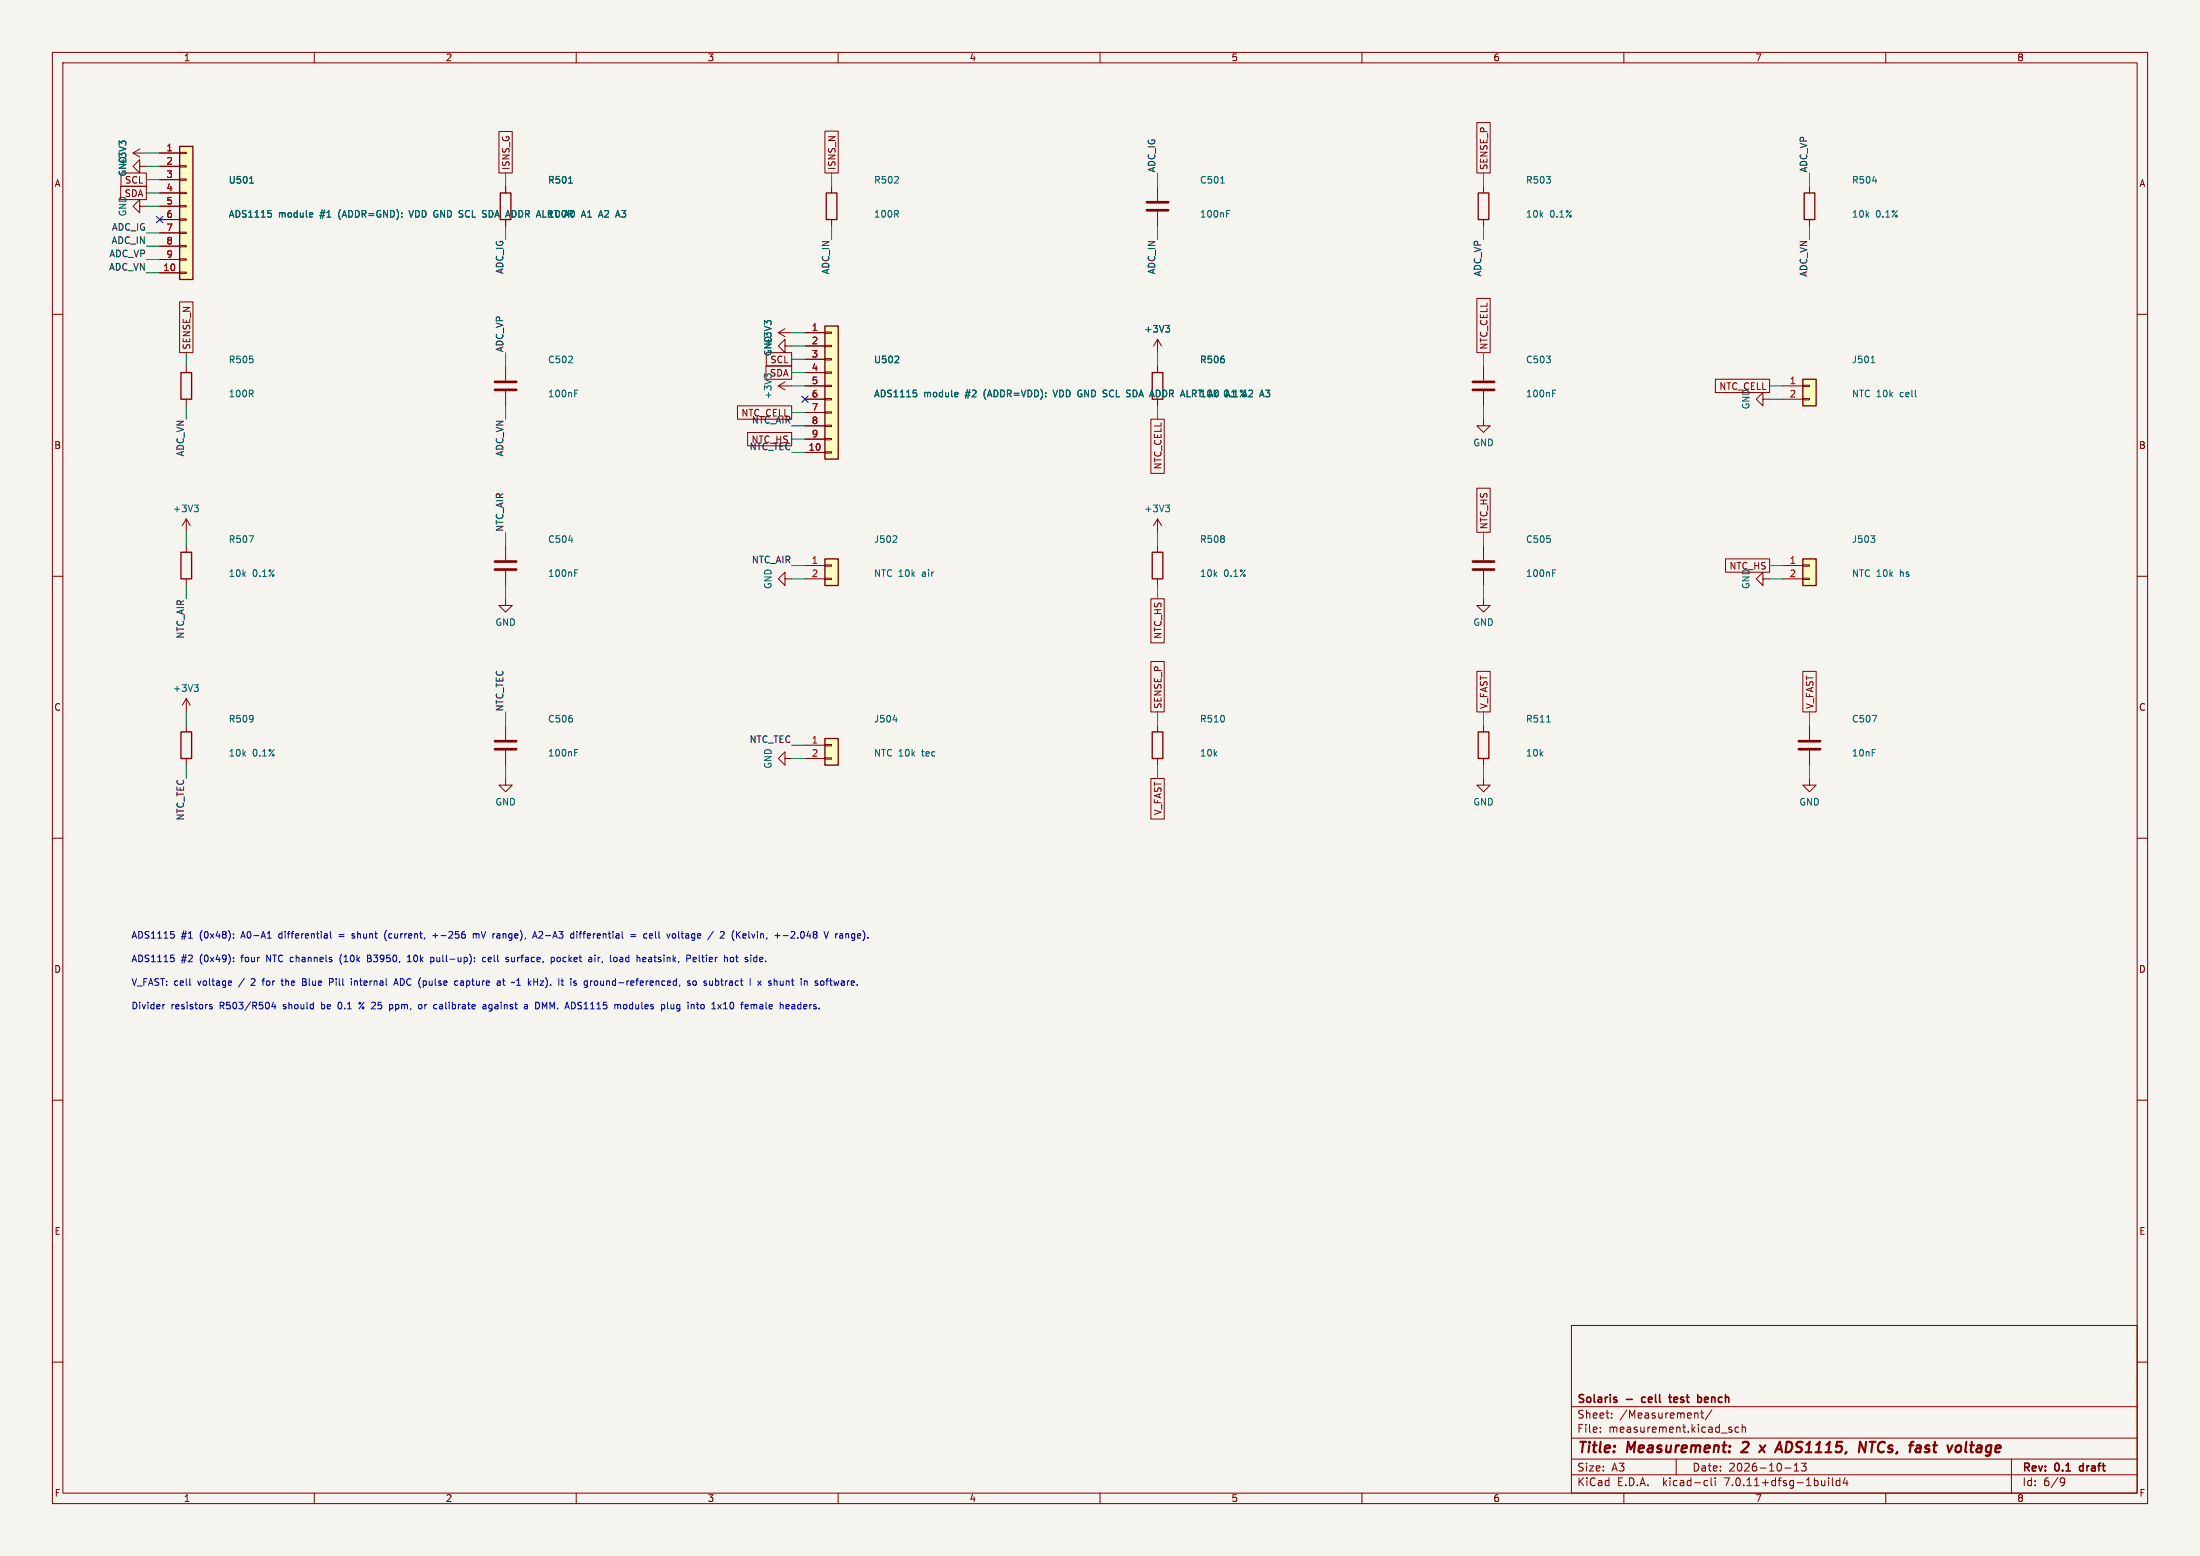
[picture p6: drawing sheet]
<svg xmlns="http://www.w3.org/2000/svg" width="420mm" height="297mm" viewBox="0 0 420 297" stroke-linecap="round" stroke-linejoin="round" font-family="sans-serif">
<path d="M0 0h420v297h-420z" fill="#f5f4ef" stroke="#f5f4ef" stroke-width=".19"/>
<g fill="none" stroke="#840000" stroke-width=".19">
<path d="M10 10h400v277h-400zM12 12h396v273h-396zM60 10v2M110 10v2M160 10v2M210 10v2M260 10v2M310 10v2M360 10v2M23 35.6h4.9v2.5h-4.9zM23.1 33h4.8v2.6h-4.8zM25.4 29.2h2.5"/>
<path d="M25.4 29.2l1.3 .8M26.7 39.4v-1.3l-1.3 1.3 1.3 1.2v-1.2h1.2M26.7 31.8v-1.3l-1.3 1.3 1.3 1.2v-1.2h1.2M26.7 28.4l-1.3 .8M30.5 29.2h3.8M30.5 31.8h3.8M30.5 34.3h3.8M30.5 36.8h3.8M30.5 39.4h3.8M34.3 39.2h1.3v.3h-1.3zM34.3 36.7h1.3v.3h-1.3zM34.3 34.2h1.3v.2h-1.3z"/>
<path d="M34.3 31.6h1.3v.3h-1.3zM34.3 29.1h1.3v.2h-1.3zM95.2 25.1h2.6v7.9h-2.6zM96.5 35.6v1.2M157.5 25h2.5v8h-2.5zM158.7 35.6v1.2M221 35.6v2.8M281.9 23.4h2.6v9.6h-2.6zM283.2 35.6v1.2M345.4 35.6v1.2M10 60h2M30.5 52.1h3.8"/>
<path d="M30.5 41.9h3.8M30.5 44.5h3.8M30.5 47h3.8M30.5 49.5h3.8M34.3 57.6h2.5v9.7h-2.5zM34.3 51.9h1.3v.3h-1.3zM34.3 49.4h1.3v.3h-1.3zM34.3 46.9h1.3v.2h-1.3zM34.3 44.3h1.3v.3h-1.3zM34.3 41.8h1.3v.2h-1.3zM96.5 41.9v1.3M158.7 41.9v1.3"/>
<path d="M221 40.4v2.8M281.9 57h2.6v10.3h-2.6zM283.2 41.9v1.3M345.4 41.9v1.3M408 60h2M35.6 69.9v1.2M35.6 76.2v1.3M96.5 69.9v2.7M96.5 74.7v2.8M140.8 77.5h10.3v2.5h-10.3zM146.2 69.8h4.9v2.6h-4.9zM146.3 67.3h4.8v2.6h-4.8z"/>
<path d="M148.6 63.5l1.3 .8M148.6 63.5h2.5M148.6 73.7h2.5M148.6 73.7l1.3 .7M149.9 66v-1.2l-1.3 1.2 1.3 1.3v-1.3h1.2M149.9 62.7l-1.3 .8M149.9 72.9l-1.3 .8M153.7 63.5h3.8M153.7 66h3.8M153.7 68.6h3.8M153.7 71.1h3.8M153.7 73.7h3.8"/>
<path d="M153.7 76.2h3.8M153.7 78.7h3.8M157.5 78.6h1.2v.3h-1.2zM157.5 76.1h1.2v.2h-1.2zM157.5 73.5h1.2v.3h-1.2zM157.5 71h1.2v.2h-1.2zM157.5 68.5h1.2v.2h-1.2zM157.5 65.9h1.2v.3h-1.2zM157.5 63.4h1.2v.2h-1.2zM221 64.8l-.8 1.2M221 64.8v2.5M221 69.9v1.2"/>
<path d="M221 76.2v1.3M221 64.8l.7 1.2M283.2 69.9v2.7M283.2 74.7v2.8M327.5 72.4h10.3v2.5h-10.3zM336.5 76.2v-1.3l-1.2 1.3 1.2 1.3v-1.3h1.3M340.4 73.7h3.8M340.4 76.2h3.8M344.2 76.1h1.2v.2h-1.2zM344.2 73.5h1.2v.3h-1.2zM35.6 99.1v2.5M35.6 99.1l-.8 1.2"/>
<path d="M35.6 99.1l.7 1.2M142.7 82.5h8.4v2.6h-8.4zM153.7 86.4h3.8M153.7 81.3h3.8M153.7 83.8h3.8M157.5 86.2h1.2v.3h-1.2zM157.5 83.7h1.2v.2h-1.2zM157.5 81.2h1.2v.2h-1.2zM219.7 80h2.6v10.4h-2.6zM221 99.1v2.5M221 99.1l-.8 1.2M221 99.1l.7 1.2"/>
<path d="M281.9 93.2h2.6v8.4h-2.6zM283.2 80v1.3h1.3l-1.3 1.3-1.3-1.3h1.3M10 110h2M35.6 104.1v1.3M35.6 110.5v1.3M96.5 114.3v1.3h1.3l-1.3 1.2-1.3-1.2h1.3M96.5 104.1v2.8M96.5 109v2.8M149.9 110.5v-1.3l-1.3 1.3 1.3 1.3v-1.3h1.2M153.7 108h3.8M153.7 110.5h3.8M157.5 110.4h1.2v.2h-1.2z"/>
<path d="M157.5 107.8h1.2v.3h-1.2zM219.7 114.3h2.6v8.4h-2.6zM221 104.1v1.3M221 110.5v1.3M283.2 114.3v1.3h1.3l-1.3 1.2-1.3-1.2h1.3M283.2 104.1v2.8M283.2 109v2.8M329.4 106.7h8.4v2.5h-8.4zM336.5 110.5v-1.3l-1.2 1.3 1.2 1.3v-1.3h1.3M340.4 108h3.8M340.4 110.5h3.8M344.2 110.4h1.2v.2h-1.2z"/>
<path d="M344.2 107.8h1.2v.3h-1.2zM408 110h2M35.6 133.4l-.8 1.2M35.6 133.4v2.5M35.6 138.4v1.3M35.6 133.4l.7 1.2M96.5 138.4v2.8M219.7 126.3h2.6v9.6h-2.6zM221 138.4v1.3M281.9 128.1h2.6v7.8h-2.6zM283.2 138.4v1.3M344.2 128.1h2.5v7.8h-2.5z"/>
<path d="M345.4 138.4v2.8M10 160h2M35.6 144.8v1.3M96.5 148.6v1.3h1.3l-1.3 1.2-1.3-1.2h1.3M96.5 143.3v2.8M149.9 144.8v-1.3l-1.3 1.3 1.3 1.3v-1.3h1.2M153.7 142.2h3.8M153.7 144.8h3.8M157.5 144.7h1.2v.2h-1.2zM157.5 142.1h1.2v.3h-1.2zM219.7 148.6h2.6v7.7h-2.6zM221 144.8v1.3"/>
<path d="M283.2 148.6v1.3h1.3l-1.3 1.2-1.3-1.2h1.3M283.2 144.8v1.3M345.4 148.6v1.3h1.3l-1.3 1.2-1.2-1.2h1.2M345.4 143.3v2.8M408 160h2M10 210h2M408 210h2M10 260h2M300 253h108v32h-108zM408 260h2M300 278.5h108M300 274.5h108"/>
<path d="M300 268.5h108M305.5 273.2v.2M305.5 272.5v.1M307.7 270.5v.2M307.7 269.8v.1M320 278.5v3M323.7 269.7l.4 .1 .1 .1v.8M324.7 269.7h.5M324.9 269.2v1.3l.3 .2M326.8 269.1l-1.3 1.9M330.2 272.9l.4 .1 .1 .2-.3 .2h-.2M330.2 272.4l.4 .1"/>
<path d="M331.9 272.5l-.4-.1-.3 .3 .2 .6h.5M332.6 272.5l.2-.1 .4 .1v.9M332.6 271.9v1.5M342.5 279.7l.4-.4v1.5M344.8 279.3l-.5 .6 .4 .1v.6l-.2 .2-.6-.2M384 278.5v6.5M60 285v2M110 285v2M160 285v2M210 285v2M260 285v2M300 281.5h108"/>
<path d="M310 285v2M325.6 282.6l.4 .1M326 283.5l-.4 .1M326.7 282.1v1.3l.2 .2M327.4 282.1v.1M327.4 282.6v1M340.7 280.2h1.2M342.5 280.8h.9M349.1 282.1v.1M349.1 282.6v1M349.8 282.1v1.3l.2 .2M351.2 282.7l-.4-.1-.3 .3 .2 .6h.5"/>
<path d="M351.2 282.1v1.5M352.2 282l-.3 1.1h.9M352.6 282.6v1M360 285v2M393.6 282.1l.5 .1a.99 .99 0 0 1-.4 1.4h-.3M394.2 282.7l-.3 .3h-.3"/>
</g>
<path d="M308.5 267.2l.2 .2-.2 .3M308.5 266.7l.1 .1M313.5 266.8v.7M318.5 266.7h.6M318.8 266.2v1.3l.3 .2M324.3 266.7l.4 .1 .1 .2v.5l-.5 .2M397 279.9v.7" fill="none" stroke="#840000" stroke-width=".3"/>
<path d="M333.7 276.1l-1.3 1.1h1.2M336 275.9l.9 1.3M337 275.9l-1.2 1.3M338.9 277.2l.9-2 .4 2M355.1 275.2l.9 2 .3-2M356.9 275.2h1.2M357.5 275.2l-.3 2M367.4 277.1l.6 .1M368.2 275.9l-.5 .1-.1 .2v.2l.5 .1M375.4 275.2l-.2 1.7 .2 .3" fill="none" stroke="#840000" stroke-width=".4"/>
<g fill="none" stroke="#006464" stroke-width=".19">
<path d="M23.2 27.3l-.5-.4v.8M23.2 27.2l.3-.3h.3l.2 .3M47.7 35h.7M108.6 35h.7M233 35h.7M357.5 34.5h.8M51.2 40.2h.6M51.6 40.7l.2 .2v.3l-.2 .3M59.3 40.6l.3 .1 .1 .2-.6 .1M59.6 41.4l-.3 .1M78.1 40.2l.4 1.3M112.2 41.5h.7"/>
<path d="M112.4 40.4l-.2 .1M115.9 40.2l-.4 .1M116.1 40.7l-.7 .8h.8M118.7 40.2h.7l-.4 .5 .4 .1v.4l-.2 .3h-.4M234.2 40.8h.4M234.2 40.2h.6M109.7 74.5h.6M109.7 75.1h.4M146.4 61.6l-.5-.4v.8M146.4 71.8l-.5-.4v.7M146.4 61.4l.3-.2h.3l.2 .2M170.8 69.2h.8"/>
<path d="M171.5 68.1v.4M174.4 74.5h.6M174.8 75l.2 .2v.3l-.2 .2M182.5 74.9l.3 .1 .1 .2-.6 .1M182.8 75.7h-.3M201 74.5l.5 1.2M222.5 62.1h.8l-.4 .5M223 62.6l.3 .2v.3l-.3 .3M238.9 74.5l-.5 .1M239.1 75l-.8 .7h.8M241.6 74.5h.8l-.4 .5 .3 .1 .1 .4-.2 .2h-.4M296.4 74.5h.6"/>
<path d="M296.4 75.1h.4M357.2 69.2h.7M37.1 96.4h.8l-.5 .5M37.6 96.9l.3 .2v.3l-.3 .3M222.5 96.4h.8l-.4 .5M223 96.9l.3 .2v.3l-.3 .3M47.5 102.3h.9l-.6 1.2M108.6 103.1h.7M109.7 109.4h.4M109.7 108.8h.6M171.1 102.3l.1 .2v.3l-.8 .7h.8M296.4 109.4h.4"/>
<path d="M296.4 108.8h.6M357.1 102.3h.8l-.4 .4M357.8 102.8l.1 .2-.1 .5M37.1 130.7h.8l-.5 .5M37.6 131.2l.3 .2v.3l-.3 .3M170.5 137.4h.8M295.3 137.8h.7M357.4 136.5h.9l-.6 1.3M109.7 143.7h.4M109.7 143h.6"/>
</g>
<g fill="none" stroke="#840000" stroke-width=".25">
<path d="M34.3 27.9h2.5v25.4h-2.5zM95.5 36.8h2v5.1h-2zM157.7 36.8h2.1v5.1h-2.1zM282.2 36.8h2v5.1h-2zM344.4 36.8h2.1v5.1h-2.1zM34.5 71.1h2.1v5.1h-2.1zM157.5 62.2h2.5v25.4h-2.5zM220 71.1h2v5.1h-2zM344.2 72.4h2.5v5.1h-2.5zM34.5 105.4h2.1v5.1h-2.1zM157.5 106.7h2.5v5.1h-2.5zM220 105.4h2v5.1h-2z"/>
<path d="M344.2 106.7h2.5v5.1h-2.5zM34.5 139.7h2.1v5.1h-2.1zM220 139.7h2v5.1h-2zM282.2 139.7h2v5.1h-2zM157.5 141h2.5v5.1h-2.5z"/>
</g>
<g fill="#ffffc2" stroke="#ffffc2" stroke-width=".19">
<path d="M157.5 62.2h2.5v25.4h-2.5z"/>
<path d="M34.3 27.9h2.5v25.4h-2.5z"/>
<path d="M344.2 106.7h2.5v5.1h-2.5z"/>
<path d="M344.2 72.4h2.5v5.1h-2.5z"/>
<path d="M157.5 106.7h2.5v5.1h-2.5z"/>
<path d="M157.5 141h2.5v5.1h-2.5z"/>
</g>
<g fill="none" stroke="#840000" stroke-width=".51">
<path d="M218.9 38.6h4.1M218.9 40.1h4.1M94.5 74.4h4.1M94.5 72.9h4.1M281.2 74.4h4M281.2 72.9h4M94.5 108.7h4.1M94.5 107.2h4.1M281.2 108.7h4M281.2 107.2h4M94.5 143h4.1M94.5 141.5h4.1"/>
<path d="M343.4 143h4.1M343.4 141.5h4.1"/>
</g>
<g fill="none" stroke="#0000c2" stroke-width=".19">
<path d="M32.6 177.8h.6M33 178.3l.3 .2v.3l-.3 .3M44.6 179v.1M44.6 178.3v.1M51 179.1h.8M62.3 178.2l.2 .2v.7M62.5 179l-.4 .1M62.5 178.5l-.4 .1M63.1 177.8v1.1l.2 .2M64.7 178.4h1M64.7 178.8h1M67.2 179l.4 .1"/>
<path d="M67.6 178.2l-.4 .2 .1 .2h.3M73.8 177.6a1.46 1.46 0 0 0 0 2M82.6 178.6h1M83.1 178.1v1M90.4 178.3l.3-.1 .2 .2M90.4 178.2v.9M90.9 178.4v.7M91.4 178.3l-.3-.1-.2 .2M95 179.1h.3M95 178.6h.3M95 178.2h.3M101.7 179.1l.4-1.3 .4 1.3"/>
<path d="M101.8 178.7h.6M103.4 177.8l-.5 .1M103.5 178.3l-.7 .8h.8M109 179h.5M109 178.3h.5M109.5 177.8v1.3M110.1 177.8v.1M110.1 178.2v.9M120.4 178.4h1M120.4 178.8h1M124.2 178.2l.3 .1 .1 .2-.6 .1M124.5 179l-.3 .1"/>
<path d="M128.5 178.3l.3-.1 .2 .3-.1 .5h-.4M138.2 178.3l-.7 .8h.8M140.1 177.7a1.49 1.49 0 0 0 0 1.8M142 178.2l.4 .1v.2l-.6 .1M142.4 179l-.4 .1M149.5 178.6h1M158.1 177.8l-.4 1.3M159.5 178.2v.9M159.9 178.2l-.4 .3M160.7 178.2l-.4 .1M160.7 178.6h-.3l-.1 .2v.2l.4 .1M31.5 191.7l-.4 .3"/>
<path d="M32.6 182.3h.6M33 182.8l.3 .2v.3l-.3 .3M36.3 188l.1 .1M40.5 191.8l-.3-.1-.2 .2v.2l.5 .1v.3h-.5M44 187.2l.2 .3-.6 .1M44.2 188l-.2 .1M44.6 182.8v.1M44.6 183.5v.1M50 187.2h.5M50.3 186.9l-.1 1.2M52.2 191.2l-.3 .9h.8M52.5 191.7v.9"/>
<path d="M53.6 187.2h.5M53.8 186.8v1.1l.3 .2M57.8 187.4h.4M58.2 187.4l.2 .1M58.3 186.9l-.5-.1v1.3l.6-.1M58.3 187.3l-.1 .1M62.9 187.5l.6-.1 .1-.2v-.3l-.7-.1v1.3M64.7 191.4l-.2 .4 .2 .7M65.3 182.1a1.46 1.46 0 0 0 0 2M67.1 186.8v.1M67.1 187.2v.9M67.7 187.2v.9"/>
<path d="M68 187.2l-.3 .1M69.5 191.3l-1 1.3M70.2 182.9h.4M70.6 182.9l.2 .1M70.7 182.4l-.5-.1v1.3l.6-.1M70.7 182.8l-.1 .1M74.5 191.7h.3l.2 .3-.1 .5-.4 .1M75.2 188.1l.4-1.3 .4 1.3M75.3 187.7h.6M77.8 183.6h.7M77.8 182.7l.3-.4v1.3M80 191.8l.3-.1 .3 .3-.2 .5-.3 .1-.1-.1"/>
<path d="M82.4 182.7h.2l.3 .3-.1 .5-.4 .1M83.9 192.1v.4M87 187.2l.4 .1M87.4 188l-.4 .1M87.9 187.3h.5M88.4 187.6h-.3l-.2 .2v.2l.5 .1M90.6 183.5v.1M90.6 182.8v.1M92.2 191.8h.5l.1 .8M92.7 182.8l-.4-.1-.2 .3 .1 .5h.5M92.8 192l-.5 .1-.1 .2 .1 .3 .5-.1M93.3 182.8v.7"/>
<path d="M93.4 192.9l.3 .1M93.6 191.7l-.3 .3v.3l.3 .3M93.8 183l-.6 .1M95.3 187.2l.2 .2v.7M95.5 188l-.4 .1M95.5 187.5l-.4 .1M95.9 187.2h.5M96.1 186.8v1.1l.3 .2M96.9 183.1l.2 .2-.2 .3M96.9 182.7l.2 .1M97.7 182.7v.7l.3 .2M98.6 188.1h.8"/>
<path d="M100.3 191.7l.4 .2v.7M100.7 192.5l-.4 .1M100.7 192l-.4 .1M101.9 187.4h.7M102.6 186.8v1.3M102.9 191.5l-.6-.2v1.3M104.4 191.3l-.4 .9-.5-.9v1.3M105.2 182.8l.4-.1 .2 .3-.1 .5h-.5M106.9 182.8l-.3-.1-.3 .3 .1 .5 .2 .1 .3-.1M109 186.8v.1M109 187.2v.9M111.6 187.3v.7"/>
<path d="M113.6 182.3v.1M113.6 182.7v.9M113.7 187.2l.3 .1 .1 .2v.5l-.4 .1M117.6 182.7l.2 .3v.3l-.2 .3M118.7 182.7l-.3 .1M118.8 183.1h-.3l-.2 .2 .1 .2 .4 .1M119.6 191.8l-.3-.1-.3 .3 .1 .5 .2 .1 .3-.1M122.8 183.5h.5M122.8 182.8l.3-.1 .2 .3-.6 .1M127.4 191.3v1.1l.2 .2M128.1 191.7l.1 .8 .3 .1 .1-.1M131.7 187.3l-.3-.1-.2 .2 .1 .2 .4 .1v.3h-.5"/>
<path d="M131.8 182.4v.4M132.3 183.1l.6-.1v-.2l-.4-.1-.2 .2 .1 .6h.5M132.4 187.3l.3-.1 .2 .3v.3l-.2 .3-.3-.1-.1-.2zM132.9 191.7h.5M133.1 191.3v1.1l.3 .2M133.5 182.3v1.2M134 191.7l-.2 .3v.3l.2 .3M136.6 186.8v1.3M137.2 187.3v.7M138.1 192.6h.8M138.1 191.7l.4-.4v1.3M139.5 182.8l.3-.1 .3 .3-.1 .5-.2 .1-.3-.1"/>
<path d="M140.4 182.7h.5M140.6 182.3v1.1l.3 .2M143.6 191.7l.3 .2M143.9 191.9l.2-.2 .4 .2M143.9 191.9v.7M144.4 182.7l.1 .1M144.5 182.3v1.3M144.5 183.5l-.1 .1M144.7 187.2l.6 .9M145.3 187.2l-.6 .9M148 187.2l.3 .1M150.3 187.2l.3 .1"/>
<path d="M151.2 191.8h.5v.8M151.7 192l-.4 .1-.2 .2 .2 .3 .4-.1M155.8 187.2l.3 .1M155.8 187.6l.3 .1 .1 .2-.5 .2M157.1 187.2l-.3 .1-.2 .2 .1 .5 .4 .1M159.2 187.2l.2 .9 .3-.6 .2 .6"/>
<circle cx="68.7" cy="191.5" r=".18"/>
</g>
<g fill="none" stroke="#009600" stroke-width=".19">
<path d="M27.9 31.8h2.6M27.9 36.8h2.6M27.9 34.3h2.6M27.9 29.2h2.6M27.9 39.4h2.6M96.5 33v2.6M158.7 33v2.6M221 33v2.6M283.2 33v2.6M345.4 33v2.6M27.9 44.5h2.6M27.9 49.5h2.6"/>
<path d="M27.9 52.1h2.6M27.9 47h2.6M96.5 43.2v2.5M158.7 43.2v2.5M221 43.2v2.5M283.2 43.2v2.5M345.4 43.2v2.5M35.6 67.3v2.6M35.6 77.5v2.5M96.5 67.3v2.6M96.5 77.5v2.5M151.1 73.7h2.6"/>
<path d="M151.1 63.5h2.6M151.1 78.7h2.6M151.1 71.1h2.6M151.1 68.6h2.6M151.1 66h2.6M221 67.3v2.6M221 77.5v2.5M283.2 67.3v2.6M283.2 77.5v2.5M337.8 73.7h2.6M337.8 76.2h2.6M151.1 83.8h2.6"/>
<path d="M151.1 81.3h2.6M151.1 86.4h2.6M35.6 101.6v2.5M35.6 111.8v2.5M96.5 101.6v2.5M96.5 111.8v2.5M151.1 110.5h2.6M151.1 108h2.6M221 101.6v2.5M221 111.8v2.5M283.2 101.6v2.5M283.2 111.8v2.5"/>
<path d="M337.8 110.5h2.6M337.8 108h2.6M35.6 135.9v2.5M96.5 135.9v2.5M221 135.9v2.5M283.2 135.9v2.5M345.4 135.9v2.5M35.6 146.1v2.5M96.5 146.1v2.5M151.1 144.8h2.6M151.1 142.2h2.6M221 146.1v2.5"/>
<path d="M283.2 146.1v2.5M345.4 146.1v2.5"/>
</g>
<path d="M29.9 41.3l1.2 1.2M31.1 41.3l-1.2 1.2M153.1 75.6l1.2 1.2M154.3 75.6l-1.2 1.2" fill="none" stroke="#000084" stroke-width=".19"/>
<g font-size="2.8" fill="#840000">
<text x="301" y="277.9">Title:</text>
<text x="310.6" y="277.9">Measurement:</text>
<text x="333.4" y="277.9">2</text>
<text x="337.7" y="277.9">x</text>
<text x="341.6" y="277.9">ADS1115,</text>
<text x="358.1" y="277.9">NTCs,</text>
<text x="368.6" y="277.9">fast</text>
<text x="376.7" y="277.9">voltage</text>
</g>
<g font-size="2.1" fill="#840000">
<text x="301" y="268.2">Solaris</text>
<text x="310.5" y="268.2">-</text>
<text x="314.1" y="268.2">cell</text>
<text x="320" y="268.2">test</text>
<text x="326" y="268.2">bench</text>
<text x="301" y="273.7">File:</text>
<text x="301" y="271">Sheet:</text>
<text x="307.1" y="273.7">measurement.kicad_sch</text>
<text x="309.2" y="271">/Measurement/</text>
<text x="301" y="281.1">Size:</text>
<text x="307.6" y="281.1">A3</text>
<text x="323" y="281.1">Date:</text>
<text x="330" y="281.1">2026-10-13</text>
<text x="386" y="281.3">Rev:</text>
<text x="392.4" y="281.3">0.1</text>
<text x="397.7" y="281.3">draft</text>
<text x="301" y="283.9">KiCad</text>
<text x="308.7" y="283.9">E.D.A.</text>
<text x="317.6" y="283.9">kicad-cli</text>
<text x="329.5" y="283.9">7.0.11+dfsg-1build4</text>
<text x="386" y="283.9">Id:</text>
<text x="390.1" y="283.9">6/9</text>
</g>
<g font-size="1.8" fill="#840000">
<text x="35" y="11.9">1</text>
<text x="85" y="11.9">2</text>
<text x="135" y="11.9">3</text>
<text x="185" y="11.9">4</text>
<text x="235" y="11.9">5</text>
<text x="285" y="11.9">6</text>
<text x="335" y="11.9">7</text>
<text x="385" y="11.9">8</text>
<text x="10.3" y="35.9">A</text>
<text x="97.5" y="32.5" transform="rotate(-90 97.5 32.5)">ISNS_G</text>
<text x="159.7" y="32.5" transform="rotate(-90 159.7 32.5)">ISNS_N</text>
<text x="284.2" y="32.5" transform="rotate(-90 284.2 32.5)">SENSE_P</text>
<text x="408.3" y="35.9">A</text>
<text x="23.7" y="37.8">SDA</text>
<text x="36.5" y="66.8" transform="rotate(-90 36.5 66.8)">SENSE_N</text>
<text x="284.2" y="66.8" transform="rotate(-90 284.2 66.8)">NTC_CELL</text>
<text x="146.9" y="72.1">SDA</text>
<text x="328.1" y="74.6">NTC_CELL</text>
<text x="141.4" y="79.7">NTC_CELL</text>
<text x="334.2" y="78.2" transform="rotate(-90 334.2 78.2)">GND</text>
<text x="10.3" y="85.9">B</text>
<text x="221.9" y="89.7" transform="rotate(-90 221.9 89.7)">NTC_CELL</text>
<text x="408.2" y="85.9">B</text>
<text x="284.2" y="101.1" transform="rotate(-90 284.2 101.1)">NTC_HS</text>
<text x="330.1" y="108.9">NTC_HS</text>
<text x="334.2" y="112.5" transform="rotate(-90 334.2 112.5)">GND</text>
<text x="221.9" y="122.1" transform="rotate(-90 221.9 122.1)">NTC_HS</text>
<text x="10.3" y="135.9">C</text>
<text x="221.9" y="135.4" transform="rotate(-90 221.9 135.4)">SENSE_P</text>
<text x="284.2" y="135.4" transform="rotate(-90 284.2 135.4)">V_FAST</text>
<text x="346.4" y="135.4" transform="rotate(-90 346.4 135.4)">V_FAST</text>
<text x="408.2" y="135.9">C</text>
<text x="221.9" y="155.7" transform="rotate(-90 221.9 155.7)">V_FAST</text>
<text x="10.3" y="185.9">D</text>
<text x="408.2" y="185.9">D</text>
<text x="10.3" y="235.9">E</text>
<text x="408.3" y="235.9">E</text>
<text x="10.3" y="285.9">F</text>
<text x="35" y="286.9">1</text>
<text x="85" y="286.9">2</text>
<text x="135" y="286.9">3</text>
<text x="185" y="286.9">4</text>
<text x="235" y="286.9">5</text>
<text x="285" y="286.9">6</text>
<text x="335" y="286.9">7</text>
<text x="385" y="286.9">8</text>
<text x="408.3" y="285.9">F</text>
</g>
<g font-size="1.8" fill="#a90000">
<text x="31.7" y="29">1</text>
<text x="31.7" y="31.5">2</text>
<text x="31.7" y="34">3</text>
<text x="31.7" y="36.6">4</text>
<text x="31.7" y="39.1">5</text>
<text x="31.7" y="41.7">6</text>
<text x="31.7" y="44.2">7</text>
<text x="31.7" y="46.7">8</text>
<text x="31.1" y="51.8">10</text>
<text x="31.7" y="49.3">9</text>
<text x="154.9" y="63.2">1</text>
<text x="154.9" y="65.8">2</text>
<text x="154.9" y="68.3">3</text>
<text x="154.9" y="70.9">4</text>
<text x="154.9" y="73.4">5</text>
<text x="154.9" y="75.9">6</text>
<text x="341.6" y="73.4">1</text>
<text x="341.6" y="75.9">2</text>
<text x="154.9" y="78.5">7</text>
<text x="154.9" y="81">8</text>
<text x="154.9" y="83.6">9</text>
<text x="154.3" y="86.1">10</text>
<text x="154.9" y="107.7">1</text>
<text x="341.6" y="107.7">1</text>
<text x="154.9" y="110.2">2</text>
<text x="341.6" y="110.2">2</text>
<text x="154.9" y="142">1</text>
<text x="154.9" y="144.5">2</text>
</g>
<g font-size="1.8" fill="#006464">
<text x="23.8" y="35.2">SCL</text>
<text x="24.3" y="33.8" transform="rotate(-90 24.3 33.8)">GND</text>
<text x="24.3" y="31.9" transform="rotate(-90 24.3 31.9)">+3V3</text>
<text x="43.6" y="35.2">U501</text>
<text x="104.5" y="35.2">R501</text>
<text x="166.8" y="35.2">R502</text>
<text x="229" y="35.2">C501</text>
<text x="291.2" y="35.2">R503</text>
<text x="353.4" y="35.2">R504</text>
<text x="24.3" y="41.4" transform="rotate(-90 24.3 41.4)">GND</text>
<text x="43.6" y="41.7">ADS1115</text>
<text x="53.1" y="41.7">module</text>
<text x="61.2" y="41.7">#1</text>
<text x="64.9" y="41.7">(ADDR=GND):</text>
<text x="78.7" y="41.7">VDD GND SCL SDA</text>
<text x="97.9" y="41.7">ADDR ALRT</text>
<text x="104.5" y="41.7">100R A0</text>
<text x="113" y="41.7">A1</text>
<text x="116.5" y="41.7">A2</text>
<text x="166.8" y="41.7">100R</text>
<text x="229" y="41.7">100nF</text>
<text x="291.2" y="41.7">10k</text>
<text x="295.8" y="41.7">0.1%</text>
<text x="353.4" y="41.7">10k</text>
<text x="358.1" y="41.7">0.1%</text>
<text x="218.3" y="63.7">+3V3</text>
<text x="43.6" y="69.5">R505</text>
<text x="104.5" y="69.5">C502</text>
<text x="146.9" y="69.5">SCL</text>
<text x="147.5" y="68.1" transform="rotate(-90 147.5 68.1)">GND</text>
<text x="147.5" y="66.1" transform="rotate(-90 147.5 66.1)">+3V3</text>
<text x="166.8" y="69.5">U502</text>
<text x="229" y="69.5">R506</text>
<text x="291.2" y="69.5">C503</text>
<text x="353.4" y="69.5">J501</text>
<text x="43.6" y="76">100R</text>
<text x="104.5" y="76">100nF</text>
<text x="147.5" y="76.3" transform="rotate(-90 147.5 76.3)">+3V3</text>
<text x="166.8" y="76">ADS1115</text>
<text x="176.3" y="76">module</text>
<text x="184.4" y="76">#2</text>
<text x="188.1" y="76">(ADDR=VDD):</text>
<text x="201.6" y="76">VDD GND SCL SDA</text>
<text x="220.9" y="76">ADDR ALRT</text>
<text x="229" y="76">10k A0</text>
<text x="233.6" y="76">0.1%</text>
<text x="235.9" y="76">A1</text>
<text x="239.4" y="76">A2</text>
<text x="291.2" y="76">100nF</text>
<text x="353.4" y="76">NTC 10k</text>
<text x="362.8" y="76">cell</text>
<text x="281.2" y="85.4">GND</text>
<text x="32.9" y="98">+3V3</text>
<text x="218.3" y="98">+3V3</text>
<text x="43.6" y="103.8">R507</text>
<text x="104.5" y="103.8">C504</text>
<text x="166.8" y="103.8">J502</text>
<text x="229" y="103.8">R508</text>
<text x="291.2" y="103.8">C505</text>
<text x="353.4" y="103.8">J503</text>
<text x="43.6" y="110.3">10k</text>
<text x="48.2" y="110.3">0.1%</text>
<text x="104.5" y="110.3">100nF</text>
<text x="147.5" y="112.5" transform="rotate(-90 147.5 112.5)">GND</text>
<text x="166.8" y="110.3">NTC 10k</text>
<text x="176.1" y="110.3">air</text>
<text x="229" y="110.3">10k</text>
<text x="233.6" y="110.3">0.1%</text>
<text x="291.2" y="110.3">100nF</text>
<text x="353.4" y="110.3">NTC 10k</text>
<text x="362.8" y="110.3">hs</text>
<text x="94.5" y="119.7">GND</text>
<text x="281.2" y="119.7">GND</text>
<text x="32.9" y="132.3">+3V3</text>
<text x="43.6" y="138.1">R509</text>
<text x="104.5" y="138.1">C506</text>
<text x="166.8" y="138.1">J504</text>
<text x="229" y="138.1">R510</text>
<text x="291.2" y="138.1">R511</text>
<text x="353.4" y="138.1">C507</text>
<text x="43.6" y="144.6">10k</text>
<text x="48.2" y="144.6">0.1%</text>
<text x="104.5" y="144.6">100nF</text>
<text x="147.5" y="146.8" transform="rotate(-90 147.5 146.8)">GND</text>
<text x="166.8" y="144.6">NTC 10k</text>
<text x="176.1" y="144.6">tec</text>
<text x="229" y="144.6">10k</text>
<text x="291.2" y="144.6">10k</text>
<text x="353.4" y="144.6">10nF</text>
<text x="94.5" y="154">GND</text>
<text x="281.2" y="154">GND</text>
<text x="343.4" y="154">GND</text>
</g>
<g font-size="1.8" fill="#0f0f0f">
<text x="220.6" y="33" transform="rotate(-90 220.6 33)">ADC_IG</text>
<text x="345.1" y="33" transform="rotate(-90 345.1 33)">ADC_VP</text>
<text x="21.2" y="46.6">ADC_IN</text>
<text x="21.3" y="44.1">ADC_IG</text>
<text x="20.7" y="51.7">ADC_VN</text>
<text x="20.8" y="49.2">ADC_VP</text>
<text x="96.2" y="52.4" transform="rotate(-90 96.2 52.4)">ADC_IG</text>
<text x="158.4" y="52.5" transform="rotate(-90 158.4 52.5)">ADC_IN</text>
<text x="220.6" y="52.5" transform="rotate(-90 220.6 52.5)">ADC_IN</text>
<text x="282.9" y="52.9" transform="rotate(-90 282.9 52.9)">ADC_VP</text>
<text x="345.1" y="52.9" transform="rotate(-90 345.1 52.9)">ADC_VN</text>
<text x="96.2" y="67.3" transform="rotate(-90 96.2 67.3)">ADC_VP</text>
<text x="143.4" y="80.9">NTC_AIR</text>
<text x="35.2" y="87.2" transform="rotate(-90 35.2 87.2)">ADC_VN</text>
<text x="96.2" y="87.2" transform="rotate(-90 96.2 87.2)">ADC_VN</text>
<text x="143" y="86">NTC_TEC</text>
<text x="143.4" y="84.8">NTC_HS</text>
<text x="96.2" y="101.6" transform="rotate(-90 96.2 101.6)">NTC_AIR</text>
<text x="143.4" y="107.6">NTC_AIR</text>
<text x="35.2" y="122" transform="rotate(-90 35.2 122)">NTC_AIR</text>
<text x="96.2" y="135.9" transform="rotate(-90 96.2 135.9)">NTC_TEC</text>
<text x="143" y="141.9">NTC_TEC</text>
<text x="35.2" y="156.7" transform="rotate(-90 35.2 156.7)">NTC_TEC</text>
</g>
<g font-size="1.8" fill="#0000c2">
<text x="25" y="179.5">ADS1115</text>
<text x="34.6" y="179.5">#1</text>
<text x="38.2" y="179.5">(0x48):</text>
<text x="46.4" y="179.5">A0-A1</text>
<text x="53.7" y="179.5">differential</text>
<text x="68.1" y="179.5">shunt</text>
<text x="74.4" y="179.5">(current,</text>
<text x="83.8" y="179.5">+-256</text>
<text x="91.8" y="179.5">mV</text>
<text x="95.7" y="179.5">range),</text>
<text x="103.7" y="179.5">A2-A3</text>
<text x="111" y="179.5">differential</text>
<text x="122.6" y="179.5">=</text>
<text x="125.4" y="179.5">cell</text>
<text x="130.1" y="179.5">voltage</text>
<text x="138.1" y="179.5">/</text>
<text x="140.6" y="179.5">2</text>
<text x="143" y="179.5">(Kelvin,</text>
<text x="151.4" y="179.5">+-2.048</text>
<text x="161.1" y="179.5">V range).</text>
<text x="25" y="184">ADS1115</text>
<text x="34.6" y="184">#2</text>
<text x="38.2" y="184">(0x49):</text>
<text x="46.4" y="184">four</text>
<text x="51.3" y="184">NTC channels</text>
<text x="65.7" y="184">(10k</text>
<text x="71.2" y="184">B3950,</text>
<text x="79.1" y="184">10k</text>
<text x="83.7" y="184">pull-up):</text>
<text x="93.8" y="184">cell</text>
<text x="98.5" y="184">surface,</text>
<text x="107.3" y="184">pocket</text>
<text x="114.7" y="184">air,</text>
<text x="119" y="184">load</text>
<text x="124.3" y="184">heatsink,</text>
<text x="134" y="184">Peltier</text>
<text x="141.4" y="184">hot</text>
<text x="145.6" y="184">side.</text>
<text x="25" y="188.5">V_FAST: cell</text>
<text x="37.9" y="188.5">voltage</text>
<text x="45.9" y="188.5">/</text>
<text x="48.4" y="188.5">2</text>
<text x="50.8" y="188.5">for</text>
<text x="54.6" y="188.5">the</text>
<text x="58.8" y="188.5">Blue</text>
<text x="64.1" y="188.5">Pill</text>
<text x="68.5" y="188.5">internal</text>
<text x="77" y="188.5">ADC (pulse</text>
<text x="88.9" y="188.5">capture</text>
<text x="97.2" y="188.5">at</text>
<text x="100.2" y="188.5">~1</text>
<text x="103.5" y="188.5">kHz).</text>
<text x="109.5" y="188.5">It</text>
<text x="112" y="188.5">is</text>
<text x="114.8" y="188.5">ground-referenced,</text>
<text x="134.8" y="188.5">so</text>
<text x="138.1" y="188.5">subtract</text>
<text x="147.1" y="188.5">I</text>
<text x="148.8" y="188.5">x</text>
<text x="151" y="188.5">shunt</text>
<text x="157.4" y="188.5">in</text>
<text x="160.3" y="188.5">software.</text>
<text x="25" y="193">Divider</text>
<text x="32.6" y="193">resistors</text>
<text x="42" y="193">R503/R504</text>
<text x="54.3" y="193">should</text>
<text x="61.8" y="193">be</text>
<text x="65.2" y="193">0.1</text>
<text x="69.4" y="193">% 25</text>
<text x="75.6" y="193">ppm,</text>
<text x="81.4" y="193">or</text>
<text x="84.5" y="193">calibrate</text>
<text x="94.1" y="193">against</text>
<text x="102.2" y="193">a</text>
<text x="104.5" y="193">DMM. ADS1115</text>
<text x="120" y="193">modules</text>
<text x="129.1" y="193">plug</text>
<text x="134.4" y="193">into</text>
<text x="139.2" y="193">1x10</text>
<text x="145" y="193">female</text>
<text x="152.6" y="193">headers.</text>
</g>
</svg>
